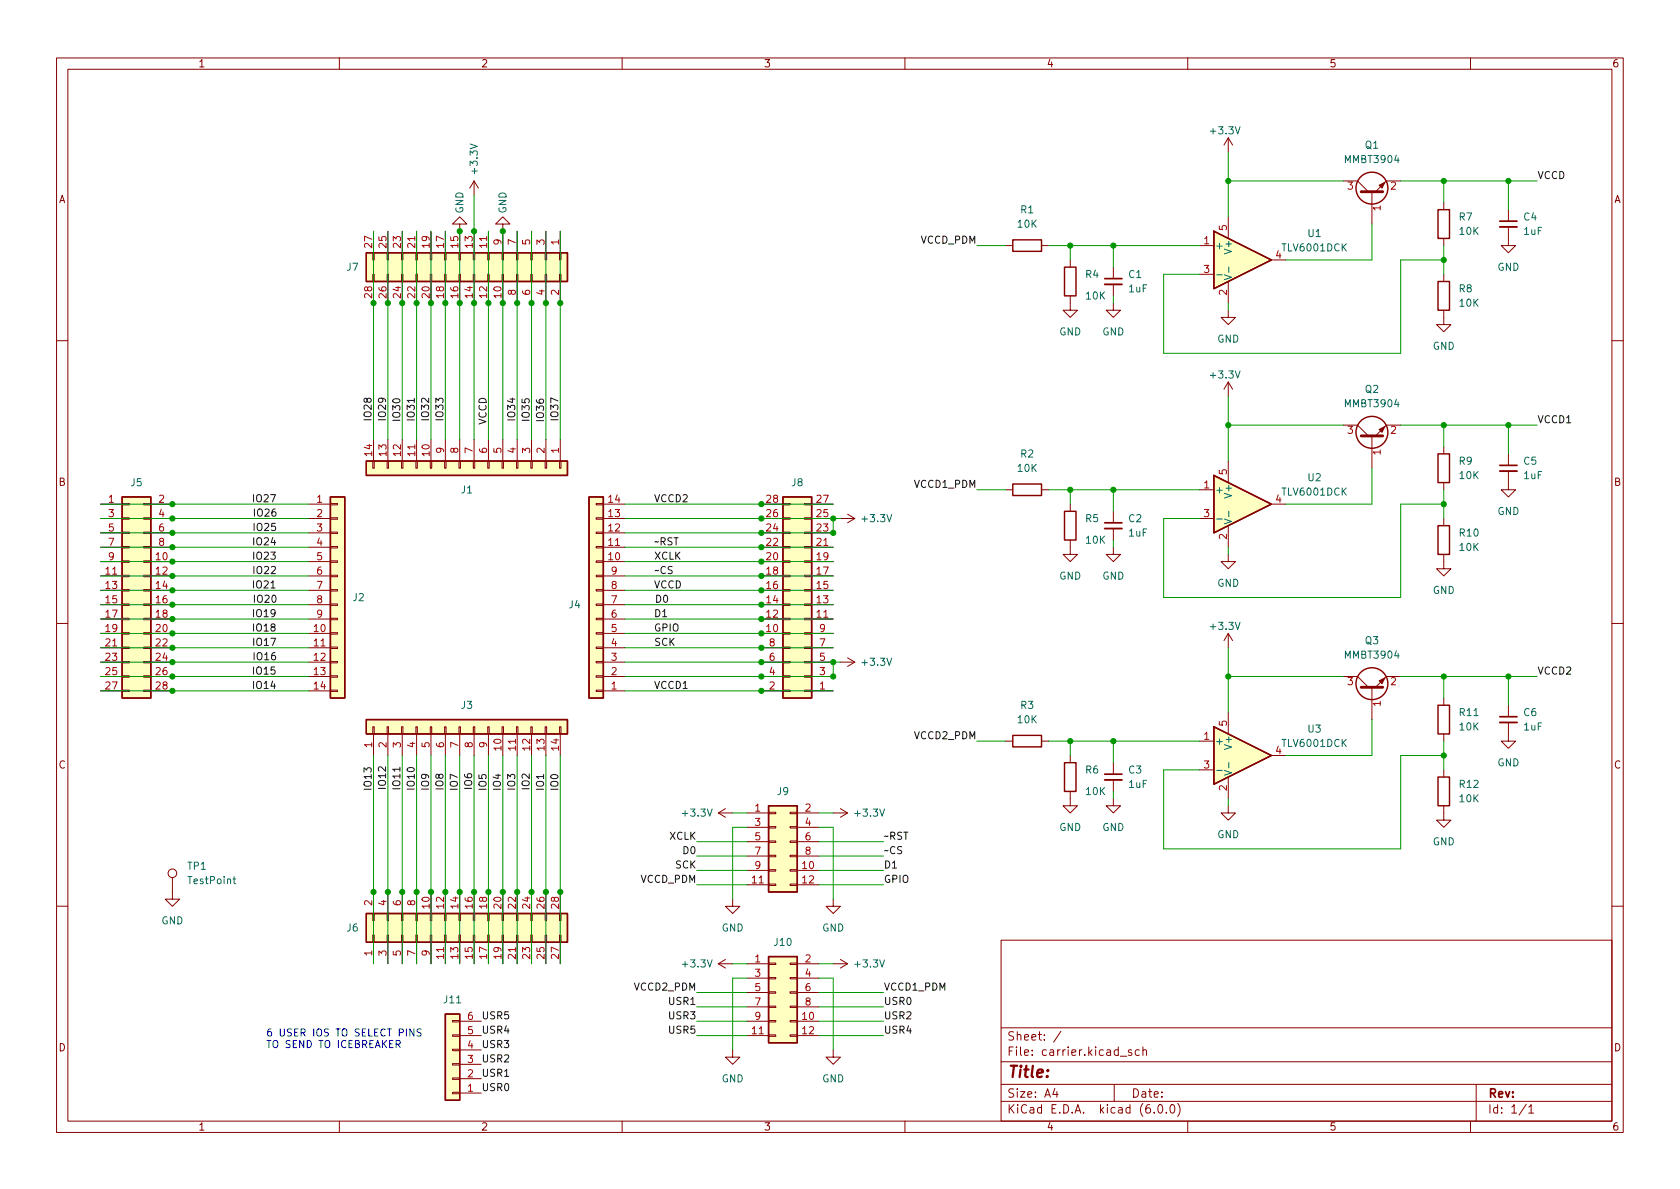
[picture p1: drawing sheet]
<svg xmlns="http://www.w3.org/2000/svg" width="297mm" height="210mm" viewBox="0 0 297 210" stroke-linecap="round" stroke-linejoin="round" font-family="sans-serif">
<g fill="none" stroke="#840000" stroke-width=".18">
<path d="M10 10.2h277v190.1h-277zM12 12.2h273v186.1h-273zM60 10.2v2M110 10.2v2M160 10.2v2M210 10.2v2M260 10.2v2M81.3 39.6h1.2l-1.2-1.3-1.3 1.3h1.3v5.1M83.8 32v2.5M83.8 32l-.7 1.3M83.8 32l.8 1.3M88.9 39.6h1.3l-1.3-1.3-1.3 1.3h1.3v5.1"/>
<path d="M217.2 24.4v2.5M217.2 38.3v3.9M217.2 24.4l-.8 1.2M217.2 24.4l.7 1.2M237.5 32h2.5l1.9 1.9M242.6 33.9v5.7M247.6 32h-2.5l-1.9 1.9M255.3 35.8v1.3M266.7 37.1v2M65.9 44.7h.3v1.3h-.3zM65.9 48.5h.3v1.3h-.3zM66 40.9v3.8"/>
<path d="M66 49.8v3.8M68.5 44.7h.2v1.3h-.2zM68.5 48.5h.2v1.3h-.2zM68.6 40.9v3.8M68.6 49.8v3.8M71 44.7h.2v1.3h-.2zM71 48.5h.2v1.3h-.2zM71.1 40.9v3.8M71.1 49.8v3.8M73.5 44.7h.3v1.3h-.3zM73.5 48.5h.3v1.3h-.3zM73.7 40.9v3.8"/>
<path d="M73.7 49.8v3.8M76.1 44.7h.2v1.3h-.2zM76.1 48.5h.2v1.3h-.2zM76.2 40.9v3.8M76.2 49.8v3.8M78.6 44.7h.3v1.3h-.3zM78.6 48.5h.3v1.3h-.3zM78.7 40.9v3.8M78.7 49.8v3.8M81.2 44.7h.2v1.3h-.2zM81.2 48.5h.2v1.3h-.2zM81.3 49.8v3.8"/>
<path d="M83.7 44.7h.2v1.3h-.2zM83.7 48.5h.2v1.3h-.2zM83.8 40.9v3.8M83.8 49.8v3.8M86.2 44.7h.3v1.3h-.3zM86.2 48.5h.3v1.3h-.3zM86.4 40.9v3.8M86.4 49.8v3.8M88.8 44.7h.2v1.3h-.2zM88.8 48.5h.2v1.3h-.2zM88.9 49.8v3.8M91.3 44.7h.3v1.3h-.3z"/>
<path d="M91.3 48.5h.3v1.3h-.3zM91.4 40.9v3.8M91.4 49.8v3.8M93.9 44.7h.2v1.3h-.2zM93.9 48.5h.2v1.3h-.2zM94 40.9v3.8M94 49.8v3.8M96.4 44.7h.2v1.3h-.2zM96.4 48.5h.2v1.3h-.2zM96.5 40.9v3.8M96.5 49.8v3.8M98.9 44.7h.3v1.3h-.3z"/>
<path d="M98.9 48.5h.3v1.3h-.3zM99.1 40.9v3.8M99.1 49.8v3.8M177.8 43.4h1.3M184.1 43.4h1.3M189.2 52.3v2.6h1.3l-1.3 1.2-1.2-1.2h1.2M189.2 46v1.2M196.8 53.6v1.3h1.3l-1.3 1.2-1.2-1.2h1.2M196.8 47.2v2.1M196.8 50.3v2M212.1 43.4h2.5M212.1 48.5h2.5"/>
<path d="M217.2 54.9v1.2h1.2l-1.2 1.3-1.3-1.3h1.3M217.2 49.8v3.8M224.8 46h2.5M255.3 54.9v2.5h1.2l-1.2 1.3-1.3-1.3h1.3M255.3 42.2v1.2M255.3 48.5v1.3M266.7 40.1v3.3h1.3l-1.3 1.3-1.3-1.3h1.3M10 60.2h2M66 77.7v3.8M68.6 77.7v3.8M71.1 77.7v3.8M73.7 77.7v3.8"/>
<path d="M76.2 77.7v3.8M78.7 77.7v3.8M81.3 77.7v3.8M83.8 77.7v3.8M86.4 77.7v3.8M88.9 77.7v3.8M91.4 77.7v3.8M94 77.7v3.8M96.5 77.7v3.8M99.1 77.7v3.8M217.2 67.6l-.8 1.2M217.2 67.6v2.5"/>
<path d="M217.2 67.6l.7 1.2M237.5 75.2h2.5l1.9 1.9M242.6 77.1v5.7M247.6 75.2h-2.5l-1.9 1.9M255.3 79v1.3M285 60.2h2M17.8 89.1h3.8M17.8 99.3h3.8M17.8 91.7h3.8M17.8 94.2h3.8M17.8 96.8h3.8M21.6 99.2h1.3v.2h-1.3z"/>
<path d="M21.6 96.6h1.3v.3h-1.3zM21.6 94.1h1.3v.3h-1.3zM21.6 91.6h1.3v.2h-1.3zM21.6 89h1.3v.3h-1.3zM25.4 99.2h1.3v.2h-1.3zM25.4 96.6h1.3v.3h-1.3zM25.4 94.1h1.3v.3h-1.3zM25.4 91.6h1.3v.2h-1.3zM25.4 89h1.3v.3h-1.3zM26.7 89.1h3.8M26.7 99.3h3.8M26.7 91.7h3.8"/>
<path d="M26.7 94.2h3.8M26.7 96.8h3.8M54.6 89.1h3.8M54.6 99.3h3.8M54.6 91.7h3.8M54.6 94.2h3.8M54.6 96.8h3.8M58.4 99.2h1.3v.2h-1.3zM58.4 96.6h1.3v.3h-1.3zM58.4 94.1h1.3v.3h-1.3zM58.4 91.6h1.3v.2h-1.3zM58.4 89h1.3v.3h-1.3z"/>
<path d="M65.9 81.5h.3v1.3h-.3zM68.5 81.5h.2v1.3h-.2zM71 81.5h.2v1.3h-.2zM73.5 81.5h.3v1.3h-.3zM76.1 81.5h.2v1.3h-.2zM78.6 81.5h.3v1.3h-.3zM81.2 81.5h.2v1.3h-.2zM83.7 81.5h.2v1.3h-.2zM86.2 81.5h.3v1.3h-.3zM88.8 81.5h.2v1.3h-.2zM91.3 81.5h.3v1.3h-.3zM93.9 81.5h.2v1.3h-.2z"/>
<path d="M96.4 81.5h.2v1.3h-.2zM98.9 81.5h.3v1.3h-.3zM105.4 89h1.3v.3h-1.3zM105.4 91.6h1.3v.2h-1.3zM105.4 94.1h1.3v.3h-1.3zM105.4 96.6h1.3v.3h-1.3zM105.4 99.2h1.3v.2h-1.3zM106.7 89.1h3.8M106.7 99.3h3.8M106.7 91.7h3.8M106.7 94.2h3.8M106.7 96.8h3.8"/>
<path d="M134.6 89.1h3.8M134.6 99.3h3.8M134.6 91.7h3.8M134.6 94.2h3.8M134.6 96.8h3.8M138.4 89h1.3v.3h-1.3zM138.4 91.6h1.3v.2h-1.3zM138.4 94.1h1.3v.3h-1.3zM138.4 96.6h1.3v.3h-1.3zM138.4 99.2h1.3v.2h-1.3zM142.2 89h1.3v.3h-1.3zM142.2 91.6h1.3v.2h-1.3z"/>
<path d="M142.2 94.1h1.3v.3h-1.3zM142.2 96.6h1.3v.3h-1.3zM142.2 99.2h1.3v.2h-1.3zM143.5 89.1h3.8M143.5 99.3h3.8M143.5 91.7h3.8M143.5 94.2h3.8M143.5 96.8h3.8M148.6 91.7h2.5M149.9 90.9l1.2 .8M151.1 91.7l-1.2 .8M177.8 86.6h1.3"/>
<path d="M184.1 86.6h1.3M189.2 95.5v2.5h1.3l-1.3 1.3-1.2-1.3h1.2M189.2 89.1v1.3M196.8 96.8v1.2h1.3l-1.3 1.3-1.2-1.3h1.2M196.8 90.4v2.1M196.8 93.5v2M212.1 91.7h2.5M212.1 86.6h2.5M217.2 98v1.3h1.2l-1.2 1.3-1.3-1.3h1.3M217.2 81.5v3.8M217.2 93v3.8M224.8 89.1h2.5"/>
<path d="M255.3 98v2.6h1.2l-1.2 1.2-1.3-1.2h1.3M255.3 85.3v1.3M255.3 91.7v1.3M266.7 83.3v3.3h1.3l-1.3 1.3-1.3-1.3h1.3M266.7 80.3v2M10 110.2h2M17.8 101.8h3.8M17.8 104.4h3.8M17.8 106.9h3.8M17.8 109.5h3.8M17.8 112h3.8M17.8 114.5h3.8"/>
<path d="M17.8 117.1h3.8M17.8 119.6h3.8M21.6 119.5h1.3v.3h-1.3zM21.6 117h1.3v.2h-1.3zM21.6 114.4h1.3v.3h-1.3zM21.6 111.9h1.3v.2h-1.3zM21.6 109.3h1.3v.3h-1.3zM21.6 106.8h1.3v.3h-1.3zM21.6 104.3h1.3v.2h-1.3zM21.6 101.7h1.3v.3h-1.3zM25.4 119.5h1.3v.3h-1.3zM25.4 117h1.3v.2h-1.3z"/>
<path d="M25.4 114.4h1.3v.3h-1.3zM25.4 111.9h1.3v.2h-1.3zM25.4 109.3h1.3v.3h-1.3zM25.4 106.8h1.3v.3h-1.3zM25.4 104.3h1.3v.2h-1.3zM25.4 101.7h1.3v.3h-1.3zM26.7 101.8h3.8M26.7 104.4h3.8M26.7 106.9h3.8M26.7 109.5h3.8M26.7 112h3.8M26.7 114.5h3.8"/>
<path d="M26.7 117.1h3.8M26.7 119.6h3.8M54.6 101.8h3.8M54.6 104.4h3.8M54.6 106.9h3.8M54.6 109.5h3.8M54.6 112h3.8M54.6 114.5h3.8M54.6 117.1h3.8M54.6 119.6h3.8M58.4 119.5h1.3v.3h-1.3zM58.4 117h1.3v.2h-1.3z"/>
<path d="M58.4 114.4h1.3v.3h-1.3zM58.4 111.9h1.3v.2h-1.3zM58.4 109.3h1.3v.3h-1.3zM58.4 106.8h1.3v.3h-1.3zM58.4 104.3h1.3v.2h-1.3zM58.4 101.7h1.3v.3h-1.3zM105.4 101.7h1.3v.3h-1.3zM105.4 104.3h1.3v.2h-1.3zM105.4 106.8h1.3v.3h-1.3zM105.4 109.3h1.3v.3h-1.3zM105.4 111.9h1.3v.2h-1.3zM105.4 114.4h1.3v.3h-1.3z"/>
<path d="M105.4 117h1.3v.2h-1.3zM105.4 119.5h1.3v.3h-1.3zM106.7 101.8h3.8M106.7 104.4h3.8M106.7 106.9h3.8M106.7 109.5h3.8M106.7 112h3.8M106.7 114.5h3.8M106.7 117.1h3.8M106.7 119.6h3.8M134.6 101.8h3.8M134.6 104.4h3.8"/>
<path d="M134.6 106.9h3.8M134.6 109.5h3.8M134.6 112h3.8M134.6 114.5h3.8M134.6 117.1h3.8M134.6 119.6h3.8M138.4 101.7h1.3v.3h-1.3zM138.4 104.3h1.3v.2h-1.3zM138.4 106.8h1.3v.3h-1.3zM138.4 109.3h1.3v.3h-1.3zM138.4 111.9h1.3v.2h-1.3zM138.4 114.4h1.3v.3h-1.3z"/>
<path d="M138.4 117h1.3v.2h-1.3zM138.4 119.5h1.3v.3h-1.3zM142.2 101.7h1.3v.3h-1.3zM142.2 104.3h1.3v.2h-1.3zM142.2 106.8h1.3v.3h-1.3zM142.2 109.3h1.3v.3h-1.3zM142.2 111.9h1.3v.2h-1.3zM142.2 114.4h1.3v.3h-1.3zM142.2 117h1.3v.2h-1.3zM142.2 119.5h1.3v.3h-1.3zM143.5 101.8h3.8M143.5 104.4h3.8"/>
<path d="M143.5 106.9h3.8M143.5 109.5h3.8M143.5 112h3.8M143.5 114.5h3.8M143.5 117.1h3.8M143.5 119.6h3.8M148.6 117.1h2.5M149.9 116.3l1.2 .8M151.1 117.1l-1.2 .8M217.2 112v2.5M217.2 112l-.8 1.3M217.2 112l.7 1.3"/>
<path d="M237.5 119.6h2.5l1.9 1.9M247.6 119.6h-2.5l-1.9 1.9M285 110.2h2M17.8 122.2h3.8M21.6 122h1.3v.3h-1.3zM25.4 122h1.3v.3h-1.3zM26.7 122.2h3.8M54.6 122.2h3.8M58.4 122h1.3v.3h-1.3zM65.9 128.5h.3v1.3h-.3zM66 129.8v3.8M68.5 128.5h.2v1.3h-.2z"/>
<path d="M68.6 129.8v3.8M71 128.5h.2v1.3h-.2zM71.1 129.8v3.8M73.5 128.5h.3v1.3h-.3zM73.7 129.8v3.8M76.1 128.5h.2v1.3h-.2zM76.2 129.8v3.8M78.6 128.5h.3v1.3h-.3zM78.7 129.8v3.8M81.2 128.5h.2v1.3h-.2zM81.3 129.8v3.8M83.7 128.5h.2v1.3h-.2z"/>
<path d="M83.8 129.8v3.8M86.2 128.5h.3v1.3h-.3zM86.4 129.8v3.8M88.8 128.5h.2v1.3h-.2zM88.9 129.8v3.8M91.3 128.5h.3v1.3h-.3zM91.4 129.8v3.8M93.9 128.5h.2v1.3h-.2zM94 129.8v3.8M96.4 128.5h.2v1.3h-.2zM96.5 129.8v3.8M98.9 128.5h.3v1.3h-.3z"/>
<path d="M99.1 129.8v3.8M105.4 122h1.3v.3h-1.3zM106.7 122.2h3.8M134.6 122.2h3.8M138.4 122h1.3v.3h-1.3zM142.2 122h1.3v.3h-1.3zM143.5 122.2h3.8M177.8 131.1h1.3M184.1 131.1h1.3M189.2 139.9v2.6h1.3l-1.3 1.3-1.2-1.3h1.2M189.2 133.6v1.3M196.8 134.9v2"/>
<path d="M196.8 137.9v2M212.1 131.1h2.5M212.1 136.1h2.5M217.2 126v3.8M217.2 137.4v3.8M224.8 133.6h2.5M242.6 121.5v5.7M255.3 123.4v1.3M255.3 129.8v1.3M255.3 136.1v1.3M266.7 127.8v3.3h1.3l-1.3 1.2-1.3-1.2h1.3M266.7 124.7v2"/>
<path d="M30.5 155.2v3.8h1.2l-1.2 1.3-1.3-1.3h1.3M66 157.7v3.8M68.6 157.7v3.8M71.1 157.7v3.8M73.7 157.7v3.8M76.2 157.7v3.8M78.7 157.7v3.8M81.3 157.7v3.8M83.8 157.7v3.8M86.4 157.7v3.8M88.9 157.7v3.8M91.4 157.7v3.8"/>
<path d="M94 157.7v3.8M96.5 157.7v3.8M99.1 157.7v3.8M127 143.8l1.3 .7M127 143.8h2.5M128.3 143l-1.3 .8M129.5 159v1.3h1.3l-1.3 1.2-1.2-1.2h1.2M132.1 143.8h3.8M132.1 153.9h3.8M132.1 156.5h3.8M132.1 146.3h3.8M132.1 148.8h3.8"/>
<path d="M132.1 151.4h3.8M135.9 156.3h1.3v.3h-1.3zM135.9 153.8h1.3v.2h-1.3zM135.9 151.3h1.3v.2h-1.3zM135.9 148.7h1.3v.3h-1.3zM135.9 146.2h1.3v.2h-1.3zM135.9 143.6h1.3v.3h-1.3zM139.7 156.3h1.3v.3h-1.3zM139.7 153.8h1.3v.2h-1.3zM139.7 151.3h1.3v.2h-1.3zM139.7 148.7h1.3v.3h-1.3zM139.7 146.2h1.3v.2h-1.3z"/>
<path d="M139.7 143.6h1.3v.3h-1.3zM141 143.8h3.8M141 153.9h3.8M141 156.5h3.8M141 146.3h3.8M141 148.8h3.8M141 151.4h3.8M147.3 159v1.3h1.3l-1.3 1.2-1.3-1.2h1.3M147.3 143.8h2.6M148.6 143l1.3 .8M149.9 143.8l-1.3 .7M196.8 141.2v1.3h1.3l-1.3 1.3-1.2-1.3h1.2"/>
<path d="M217.2 142.5v1.3h1.2l-1.2 1.2-1.3-1.2h1.3M255.3 142.5v2.5h1.2l-1.2 1.3-1.3-1.3h1.3M10 160.2h2M65.9 165.3h.3v1.3h-.3zM65.9 161.5h.3v1.3h-.3zM66 166.6v3.8M68.5 165.3h.2v1.3h-.2zM68.5 161.5h.2v1.3h-.2zM68.6 166.6v3.8M71 165.3h.2v1.3h-.2zM71 161.5h.2v1.3h-.2zM71.1 166.6v3.8"/>
<path d="M73.5 165.3h.3v1.3h-.3zM73.5 161.5h.3v1.3h-.3zM73.7 166.6v3.8M76.1 165.3h.2v1.3h-.2zM76.1 161.5h.2v1.3h-.2zM76.2 166.6v3.8M78.6 165.3h.3v1.3h-.3zM78.6 161.5h.3v1.3h-.3zM78.7 166.6v3.8M81.2 165.3h.2v1.3h-.2zM81.2 161.5h.2v1.3h-.2zM81.3 166.6v3.8"/>
<path d="M83.7 165.3h.2v1.3h-.2zM83.7 161.5h.2v1.3h-.2zM83.8 166.6v3.8M86.2 165.3h.3v1.3h-.3zM86.2 161.5h.3v1.3h-.3zM86.4 166.6v3.8M88.8 165.3h.2v1.3h-.2zM88.8 161.5h.2v1.3h-.2zM88.9 166.6v3.8M91.3 165.3h.3v1.3h-.3zM91.3 161.5h.3v1.3h-.3zM91.4 166.6v3.8"/>
<path d="M93.9 165.3h.2v1.3h-.2zM93.9 161.5h.2v1.3h-.2zM94 166.6v3.8M96.4 165.3h.2v1.3h-.2zM96.4 161.5h.2v1.3h-.2zM96.5 166.6v3.8M98.9 165.3h.3v1.3h-.3zM98.9 161.5h.3v1.3h-.3zM99.1 166.6v3.8M127 170.4l1.3 .8M127 170.4h2.5M128.3 169.7l-1.3 .7"/>
<path d="M132.1 170.4h3.8M132.1 173h3.8M132.1 175.5h3.8M132.1 178h3.8M135.9 177.9h1.3v.3h-1.3zM135.9 175.4h1.3v.2h-1.3zM135.9 172.8h1.3v.3h-1.3zM135.9 170.3h1.3v.3h-1.3zM139.7 177.9h1.3v.3h-1.3zM139.7 175.4h1.3v.2h-1.3zM139.7 172.8h1.3v.3h-1.3zM139.7 170.3h1.3v.3h-1.3z"/>
<path d="M141 170.4h3.8M141 173h3.8M141 175.5h3.8M141 178h3.8M147.3 170.4h2.6M148.6 169.7l1.3 .7M149.9 170.4l-1.3 .8M177 166.3h108v32h-108zM285 160.2h2M60 198.3v2M80 180.5h1.3v.2h-1.3zM80 183h1.3v.3h-1.3z"/>
<path d="M80 185.5h1.3v.3h-1.3zM80 188.1h1.3v.2h-1.3zM80 190.6h1.3v.3h-1.3zM80 193.2h1.3v.2h-1.3zM81.3 180.6h3.8M81.3 183.1h3.8M81.3 193.3h3.8M81.3 190.7h3.8M81.3 188.2h3.8M81.3 185.7h3.8M110 198.3v2M129.5 185.7v1.2h1.3l-1.3 1.3-1.2-1.3h1.2"/>
<path d="M132.1 180.6h3.8M132.1 183.1h3.8M135.9 183h1.3v.3h-1.3zM135.9 180.5h1.3v.2h-1.3zM139.7 183h1.3v.3h-1.3zM139.7 180.5h1.3v.2h-1.3zM141 180.6h3.8M141 183.1h3.8M147.3 185.7v1.2h1.3l-1.3 1.3-1.3-1.3h1.3M160 198.3v2M177 194.8h108M177 191.8h108"/>
<path d="M177 187.8h108M177 181.8h108M186.5 192.5l-.4 1h1M186.9 193v1M187.6 182.4l-1.3 1.9M197 191.8v3M198.1 186.8h1.1M200.1 185.7l-.4-.1-.2 .2 .1 .3 .5 .1v.4h-.6M201.4 185.7l-.4-.1-.3 .3v.4l.2 .3h.5M202.1 185.8l.2-.2 .3 .1 .1 .9M202.1 185.1v1.5M204.1 196.7v.1"/>
<path d="M204.9 195.4l.2-.1a.81 .81 0 0 1 .6 .7 .81 .81 0 0 1-.3 .8h-.2a.81 .81 0 0 1-.6-.6 .81 .81 0 0 1 .3-.8zM206.2 196.7v.1M207.1 195.4l.1-.1a.81 .81 0 0 1 .6 .7 .81 .81 0 0 1-.3 .8h-.1a.81 .81 0 0 1-.6-.6 .81 .81 0 0 1 .3-.8zM208.2 195.1a1.72 1.72 0 0 1 0 2.3M210 198.3v2M260 198.3v2M261 191.8v6.5M269.9 195.3l-1.3 1.9M270.3 195.8l.4-.5v1.5M270.3 196.8h.9"/>
<circle cx="30.5" cy="154.4" r=".76"/>
</g>
<g fill="none" stroke="#840000" stroke-width=".25">
<path d="M254.3 37.1h2v5.1h-2zM64.8 44.7h35.5v5.1h-35.5zM179.1 42.4h5v2h-5zM188.2 47.2h2v5.1h-2zM214.6 40.9l10.2 5.1-10.2 5zM254.3 49.8h2v5.1h-2zM21.6 87.9h5.1v35.5h-5.1zM58.4 87.9h2.6v35.5h-2.6zM64.8 81.5h35.5v2.6h-35.5zM104.1 87.9h2.6v35.5h-2.6zM138.4 87.9h5.1v35.5h-5.1zM179.1 85.6h5v2h-5z"/>
<path d="M188.2 90.4h2v5.1h-2zM214.6 84.1l10.2 5-10.2 5.1zM254.3 80.3h2v5h-2zM254.3 93h2v5h-2zM64.8 127.2h35.5v2.6h-35.5zM179.1 130h5v2.1h-5zM188.2 134.9h2v5h-2zM214.6 128.5l10.2 5.1-10.2 5.1zM254.3 124.7h2v5.1h-2zM254.3 137.4h2v5.1h-2zM135.9 142.5h5.1v15.2h-5.1zM64.8 161.5h35.5v5.1h-35.5z"/>
<path d="M78.7 179.3h2.6v15.3h-2.6zM135.9 169.2h5.1v15.2h-5.1z"/>
<circle cx="242.6" cy="33.3" r="2.82"/>
<circle cx="242.6" cy="76.4" r="2.82"/>
<circle cx="242.6" cy="120.9" r="2.82"/>
</g>
<g fill="#ffffc2" stroke="#ffffc2" stroke-width=".18">
<path d="M135.9 169.2h5.1v15.2h-5.1z"/>
<path d="M214.6 128.5l10.2 5.1-10.2 5.1z"/>
<path d="M21.6 87.9h5.1v35.5h-5.1z"/>
<path d="M64.8 127.2h35.5v2.6h-35.5z"/>
<path d="M64.8 44.7h35.5v5.1h-35.5z"/>
<path d="M64.8 81.5h35.5v2.6h-35.5z"/>
<path d="M135.9 142.5h5.1v15.2h-5.1z"/>
<path d="M138.4 87.9h5.1v35.5h-5.1z"/>
<path d="M214.6 40.9l10.2 5.1-10.2 5z"/>
<path d="M58.4 87.9h2.6v35.5h-2.6z"/>
<path d="M78.7 179.3h2.6v15.3h-2.6z"/>
<path d="M214.6 84.1l10.2 5-10.2 5.1z"/>
<path d="M64.8 161.5h35.5v5.1h-35.5z"/>
<path d="M104.1 87.9h2.6v35.5h-2.6z"/>
</g>
<path d="M195.3 50.3h3.1M265.2 40.1h3M195.3 93.5h3.1M265.2 83.3h3M195.3 137.9h3.1M265.2 127.8h3" fill="none" stroke="#840000" stroke-width=".33"/>
<path d="M265.2 39.1h3M195.3 49.3h3.1M195.3 92.5h3.1M265.2 82.3h3M195.3 136.9h3.1M265.2 126.7h3" fill="none" stroke="#840000" stroke-width=".3"/>
<path d="M215.1 48.6h1M216.5 48.6l1.2 .4-1.2 .5M217.3 47.2v1M215.1 91.8h1M216.5 91.8l1.2 .4-1.2 .4M217.3 90.4v1M215.1 136.2h1M216.5 136.2l1.2 .5-1.2 .4M217.3 134.8v1M41.2 155.4h.5M41.4 155v1.1l.3 .2" fill="none" stroke="#006464" stroke-width=".18"/>
<path d="M240.7 33.9h3.8M240.7 77.1h3.8M240.7 121.5h3.8" fill="none" stroke="#840000" stroke-width=".51"/>
<g fill="#840000" stroke="#840000" stroke-width=".18">
<path d="M243.8 120.4l1.1-.5-.6 1z"/>
<path d="M243.8 75.9l1.1-.5-.6 1z"/>
<path d="M243.8 32.8l1.1-.5-.6 1z"/>
</g>
<path d="M47.9 104h.7M70.7 135.7v.7" fill="none" stroke="#0f0f0f" stroke-width=".18"/>
<path d="M70 184.7l.7-.1 .1-.2-.1-.3-.7-.1v1.3M70.3 184.7l.5 .6M73.2 181.9v1.3l-.7-1.3v1.3M74.5 182l-.5-.1-.3 .3 .2 .3 .5 .2v.4l-.2 .1h-.5" fill="none" stroke="#0000c2" stroke-width=".18"/>
<g fill="none" stroke="#009600" stroke-width=".18">
<path d="M83.8 34.5v43.2M217.2 26.9v11.4M217.2 32h20.3M242.6 39.6v6.4h-15.3M247.6 32h24.2M255.3 32v3.8M266.7 32v5.1M66 40.9v36.8M68.6 40.9v36.8M71.1 40.9v36.8M73.7 40.9v36.8M76.2 40.9v36.8"/>
<path d="M78.7 40.9v36.8M81.3 40.9v36.8M86.4 40.9v36.8M88.9 40.9v36.8M91.4 40.9v36.8M94 40.9v36.8M96.5 40.9v36.8M99.1 40.9v36.8M172.7 43.4h5.1M185.4 43.4h26.7M189.2 43.4v2.6M196.8 43.4v3.8"/>
<path d="M196.8 52.3v1.3M217.2 53.6v1.3M255.3 43.4v5.1M255.3 46h-7.7v16.5h-41.9v-14h6.4M217.2 70.1v11.4M217.2 75.2h20.3M247.6 75.2h24.2M255.3 75.2v3.8M266.7 75.2v5.1M17.8 96.8h36.8M17.8 91.7h36.8M17.8 94.2h36.8"/>
<path d="M17.8 89.1h36.8M17.8 99.3h36.8M110.5 96.8h36.8M110.5 91.7h38.1M110.5 89.1h36.8M110.5 99.3h36.8M147.3 91.7v2.5h-36.8M172.7 86.6h5.1M185.4 86.6h26.7M189.2 86.6v2.5M196.8 86.6v3.8M196.8 95.5v1.3"/>
<path d="M217.2 96.8v1.2M242.6 82.8v6.3h-15.3M255.3 86.6v5.1M255.3 89.1h-7.7v16.6h-41.9v-14h6.4M17.8 119.6h36.8M17.8 109.5h36.8M17.8 114.5h36.8M17.8 112h36.8M17.8 117.1h36.8M17.8 104.4h36.8M17.8 101.8h36.8M17.8 106.9h36.8"/>
<path d="M110.5 109.5h36.8M110.5 114.5h36.8M110.5 112h36.8M110.5 117.1h38.1M110.5 104.4h36.8M110.5 101.8h36.8M110.5 106.9h36.8M147.3 117.1v2.5h-36.8M217.2 119.6h20.3M217.2 114.5v11.5M247.6 119.6h24.2M255.3 119.6v3.8"/>
<path d="M266.7 119.6v5.1M17.8 122.2h36.8M66 133.6v36.8M68.6 133.6v36.8M71.1 133.6v36.8M73.7 133.6v36.8M76.2 133.6v36.8M78.7 133.6v36.8M81.3 133.6v36.8M83.8 133.6v36.8M86.4 133.6v36.8M88.9 133.6v36.8"/>
<path d="M91.4 133.6v36.8M94 133.6v36.8M96.5 133.6v36.8M99.1 133.6v36.8M110.5 122.2h36.8M172.7 131.1h5.1M185.4 131.1h26.7M189.2 131.1v2.5M196.8 131.1v3.8M196.8 139.9v1.3M242.6 127.2v6.4h-15.3M255.3 133.6h-7.7v16.5h-41.9v-14h6.4"/>
<path d="M255.3 131.1v5M123.2 153.9h8.9M123.2 151.4h8.9M123.2 156.5h8.9M123.2 148.8h8.9M129.5 143.8h2.6M132.1 146.3h-2.6v12.7M144.8 143.8h2.5M144.8 146.3h2.5v12.7M144.8 153.9h11.4M144.8 151.4h11.4M144.8 156.5h11.4"/>
<path d="M144.8 148.8h11.4M217.2 141.2v1.3M123.2 178h8.9M123.2 175.5h8.9M129.5 170.4h2.6M132.1 173h-2.6v12.7M144.8 173h2.5v12.7M144.8 178h11.4M144.8 175.5h11.4M144.8 170.4h2.5M123.2 183.1h8.9M123.2 180.6h8.9"/>
<path d="M144.8 183.1h11.4M144.8 180.6h11.4"/>
</g>
<g fill="#009600" stroke="#009600" stroke-width=".18">
<circle cx="255.3" cy="119.6" r=".46"/>
<circle cx="266.7" cy="119.6" r=".46"/>
<circle cx="255.3" cy="133.6" r=".46"/>
<circle cx="134.6" cy="112" r=".46"/>
<circle cx="134.6" cy="114.5" r=".46"/>
<circle cx="134.6" cy="117.1" r=".46"/>
<circle cx="134.6" cy="109.5" r=".46"/>
<circle cx="147.3" cy="119.6" r=".46"/>
<circle cx="147.3" cy="117.1" r=".46"/>
<circle cx="196.8" cy="86.6" r=".46"/>
<circle cx="189.2" cy="86.6" r=".46"/>
<circle cx="189.2" cy="43.4" r=".46"/>
<circle cx="217.2" cy="75.2" r=".46"/>
<circle cx="196.8" cy="43.4" r=".46"/>
<circle cx="147.3" cy="94.2" r=".46"/>
<circle cx="217.2" cy="119.6" r=".46"/>
<circle cx="134.6" cy="96.8" r=".46"/>
<circle cx="134.6" cy="99.3" r=".46"/>
<circle cx="134.6" cy="104.4" r=".46"/>
<circle cx="196.8" cy="131.1" r=".46"/>
<circle cx="147.3" cy="91.7" r=".46"/>
<circle cx="189.2" cy="131.1" r=".46"/>
<circle cx="217.2" cy="32" r=".46"/>
<circle cx="266.7" cy="32" r=".46"/>
<circle cx="255.3" cy="46" r=".46"/>
<circle cx="255.3" cy="32" r=".46"/>
<circle cx="255.3" cy="75.2" r=".46"/>
<circle cx="255.3" cy="89.1" r=".46"/>
<circle cx="266.7" cy="75.2" r=".46"/>
<circle cx="96.5" cy="53.6" r=".46"/>
<circle cx="99.1" cy="53.6" r=".46"/>
<circle cx="91.4" cy="53.6" r=".46"/>
<circle cx="94" cy="53.6" r=".46"/>
<circle cx="134.6" cy="122.2" r=".46"/>
<circle cx="134.6" cy="119.6" r=".46"/>
<circle cx="134.6" cy="106.9" r=".46"/>
<circle cx="134.6" cy="89.1" r=".46"/>
<circle cx="134.6" cy="94.2" r=".46"/>
<circle cx="134.6" cy="91.7" r=".46"/>
<circle cx="134.6" cy="101.8" r=".46"/>
<circle cx="86.4" cy="157.7" r=".46"/>
<circle cx="81.3" cy="157.7" r=".46"/>
<circle cx="83.8" cy="157.7" r=".46"/>
<circle cx="76.2" cy="157.7" r=".46"/>
<circle cx="78.7" cy="157.7" r=".46"/>
<circle cx="88.9" cy="157.7" r=".46"/>
<circle cx="30.5" cy="109.5" r=".46"/>
<circle cx="30.5" cy="112" r=".46"/>
<circle cx="78.7" cy="53.6" r=".46"/>
<circle cx="76.2" cy="53.6" r=".46"/>
<circle cx="73.7" cy="53.6" r=".46"/>
<circle cx="71.1" cy="53.6" r=".46"/>
<circle cx="30.5" cy="89.1" r=".46"/>
<circle cx="30.5" cy="91.7" r=".46"/>
<circle cx="66" cy="53.6" r=".46"/>
<circle cx="68.6" cy="53.6" r=".46"/>
<circle cx="88.9" cy="53.6" r=".46"/>
<circle cx="86.4" cy="53.6" r=".46"/>
<circle cx="83.8" cy="40.9" r=".46"/>
<circle cx="83.8" cy="53.6" r=".46"/>
<circle cx="81.3" cy="40.9" r=".46"/>
<circle cx="81.3" cy="53.6" r=".46"/>
<circle cx="88.9" cy="40.9" r=".46"/>
<circle cx="66" cy="157.7" r=".46"/>
<circle cx="68.6" cy="157.7" r=".46"/>
<circle cx="71.1" cy="157.7" r=".46"/>
<circle cx="73.7" cy="157.7" r=".46"/>
<circle cx="30.5" cy="96.8" r=".46"/>
<circle cx="30.5" cy="99.3" r=".46"/>
<circle cx="30.5" cy="104.4" r=".46"/>
<circle cx="30.5" cy="101.8" r=".46"/>
<circle cx="30.5" cy="114.5" r=".46"/>
<circle cx="30.5" cy="119.6" r=".46"/>
<circle cx="30.5" cy="117.1" r=".46"/>
<circle cx="30.5" cy="122.2" r=".46"/>
<circle cx="30.5" cy="106.9" r=".46"/>
<circle cx="30.5" cy="94.2" r=".46"/>
<circle cx="94" cy="157.7" r=".46"/>
<circle cx="91.4" cy="157.7" r=".46"/>
<circle cx="99.1" cy="157.7" r=".46"/>
<circle cx="96.5" cy="157.7" r=".46"/>
</g>
<text font-size="2.8" fill="#840000" x="178" y="190.6">Title:</text>
<g font-size="2.1" fill="#840000">
<text x="178" y="184">Sheet: /</text>
<text x="178" y="186.7">File: carrier.kicad_sch</text>
<text x="178" y="196.9">KiCad E.D.A. kicad (6.0.0)</text>
<text x="178" y="194.1">Size: A4</text>
<text x="200" y="194.1">Date:</text>
<text x="263" y="194.1">Rev:</text>
<text x="263" y="196.9">Id: 1/1</text>
</g>
<g font-size="1.8" fill="#840000">
<text x="35" y="11.9">1</text>
<text x="85" y="11.9">2</text>
<text x="135" y="11.9">3</text>
<text x="185" y="11.9">4</text>
<text x="235" y="11.9">5</text>
<text x="285" y="11.9">6</text>
<text x="10.3" y="35.9">A</text>
<text x="285.3" y="35.9">A</text>
<text x="10.3" y="85.9">B</text>
<text x="285.3" y="85.9">B</text>
<text x="10.3" y="135.9">C</text>
<text x="285.3" y="135.9">C</text>
<text x="10.3" y="185.9">D</text>
<text x="285.3" y="185.9">D</text>
<text x="35" y="199.9">1</text>
<text x="85" y="199.9">2</text>
<text x="135" y="199.9">3</text>
<text x="185" y="199.9">4</text>
<text x="235" y="199.9">5</text>
<text x="285" y="199.9">6</text>
</g>
<g font-size="1.8" fill="#006464">
<text x="214.2" y="23.7">+3.3V</text>
<text x="238" y="28.8">MMBT3904</text>
<text x="241.4" y="26.3">Q1</text>
<text x="84.5" y="30.5" transform="rotate(-90 84.5 30.5)">+3.3V</text>
<text x="81.9" y="37.8" transform="rotate(-90 81.9 37.8)">GND</text>
<text x="89.5" y="37.8" transform="rotate(-90 89.5 37.8)">GND</text>
<text x="180" y="40.3">10K</text>
<text x="180.5" y="37.7">R1</text>
<text x="231.3" y="41.9">U1</text>
<text x="258" y="39">R7</text>
<text x="258.1" y="41.5">10K</text>
<text x="269.4" y="39">C4</text>
<text x="269.5" y="41.5">1uF</text>
<text x="61.3" y="47.9">J7</text>
<text x="214.8" y="44.1">+</text>
<text x="217.8" y="44.5" transform="rotate(-90 217.8 44.5)">V+</text>
<text x="226.9" y="44.4">TLV6001DCK</text>
<text x="264.7" y="47.9">GND</text>
<text x="192" y="49.1">R4</text>
<text x="192.1" y="53">10K</text>
<text x="199.6" y="49.1">C1</text>
<text x="199.6" y="51.7">1uF</text>
<text x="258" y="51.7">R8</text>
<text x="187.3" y="59.3">GND</text>
<text x="194.9" y="59.3">GND</text>
<text x="258.1" y="54.2">10K</text>
<text x="215.2" y="60.6">GND</text>
<text x="253.3" y="61.8">GND</text>
<text x="214.2" y="66.9">+3.3V</text>
<text x="241.4" y="69.5">Q2</text>
<text x="238" y="72">MMBT3904</text>
<text x="180" y="83.4">10K</text>
<text x="180.5" y="80.9">R2</text>
<text x="258" y="82.2">R9</text>
<text x="269.4" y="82.2">C5</text>
<text x="23.1" y="86">J5</text>
<text x="81.6" y="87.2">J1</text>
<text x="140" y="86">J8</text>
<text x="214.8" y="87.2">+</text>
<text x="217.8" y="87.7" transform="rotate(-90 217.8 87.7)">V+</text>
<text x="226.9" y="87.6">TLV6001DCK</text>
<text x="231.3" y="85.1">U2</text>
<text x="258.1" y="84.7">10K</text>
<text x="269.5" y="84.7">1uF</text>
<text x="152.6" y="92.3">+3.3V</text>
<text x="192" y="92.3">R5</text>
<text x="199.6" y="92.3">C2</text>
<text x="199.6" y="94.9">1uF</text>
<text x="258.1" y="94.9">R10</text>
<text x="264.7" y="91.1">GND</text>
<text x="192.1" y="96.1">10K</text>
<text x="258.1" y="97.4">10K</text>
<text x="62.4" y="106.3">J2</text>
<text x="100.6" y="107.6">J4</text>
<text x="187.3" y="102.5">GND</text>
<text x="194.9" y="102.5">GND</text>
<text x="215.2" y="103.8">GND</text>
<text x="253.3" y="105">GND</text>
<text x="214.2" y="111.4">+3.3V</text>
<text x="241.4" y="113.9">Q3</text>
<text x="152.6" y="117.7">+3.3V</text>
<text x="238" y="116.5">MMBT3904</text>
<text x="81.6" y="125.3">J3</text>
<text x="180.5" y="125.3">R3</text>
<text x="180" y="127.9">10K</text>
<text x="214.8" y="131.7">+</text>
<text x="231.3" y="129.5">U3</text>
<text x="258.1" y="126.6">R11</text>
<text x="258.1" y="129.2">10K</text>
<text x="269.4" y="126.6">C6</text>
<text x="269.5" y="129.2">1uF</text>
<text x="192" y="136.8">R6</text>
<text x="199.6" y="136.8">C3</text>
<text x="217.8" y="132.1" transform="rotate(-90 217.8 132.1)">V+</text>
<text x="226.9" y="132.1">TLV6001DCK</text>
<text x="264.7" y="135.5">GND</text>
<text x="137.4" y="140.6">J9</text>
<text x="192.1" y="140.6">10K</text>
<text x="199.6" y="139.3">1uF</text>
<text x="258.1" y="139.3">R12</text>
<text x="258.1" y="141.9">10K</text>
<text x="120.9" y="144.4">+3.3V</text>
<text x="151.3" y="144.4">+3.3V</text>
<text x="187.3" y="146.9">GND</text>
<text x="194.9" y="146.9">GND</text>
<text x="215.2" y="148.2">GND</text>
<text x="253.3" y="149.5">GND</text>
<text x="33.2" y="153.8">TP1</text>
<text x="33.4" y="156.3">TestPoint</text>
<text x="28.5" y="163.4">GND</text>
<text x="61.3" y="164.7">J6</text>
<text x="127.6" y="164.7">GND</text>
<text x="137" y="167.3">J10</text>
<text x="145.4" y="164.7">GND</text>
<text x="120.9" y="171.1">+3.3V</text>
<text x="151.3" y="171.1">+3.3V</text>
<text x="78.5" y="177.4">J11</text>
<text x="127.6" y="191.4">GND</text>
<text x="145.4" y="191.4">GND</text>
</g>
<g font-size="1.8" fill="#a90000">
<text x="238.3" y="33.5">3</text>
<text x="245.9" y="33.5">2</text>
<text x="216.9" y="40.7" transform="rotate(-90 216.9 40.7)">5</text>
<text x="244.1" y="37.3" transform="rotate(-90 244.1 37.3)">1</text>
<text x="65.8" y="43.8" transform="rotate(-90 65.8 43.8)">27</text>
<text x="68.3" y="43.8" transform="rotate(-90 68.3 43.8)">25</text>
<text x="70.9" y="43.8" transform="rotate(-90 70.9 43.8)">23</text>
<text x="73.4" y="43.8" transform="rotate(-90 73.4 43.8)">21</text>
<text x="75.9" y="43.8" transform="rotate(-90 75.9 43.8)">19</text>
<text x="78.5" y="43.8" transform="rotate(-90 78.5 43.8)">17</text>
<text x="81" y="43.8" transform="rotate(-90 81 43.8)">15</text>
<text x="83.6" y="43.8" transform="rotate(-90 83.6 43.8)">13</text>
<text x="86.1" y="43.8" transform="rotate(-90 86.1 43.8)">11</text>
<text x="88.6" y="43.3" transform="rotate(-90 88.6 43.3)">9</text>
<text x="91.2" y="43.3" transform="rotate(-90 91.2 43.3)">7</text>
<text x="93.7" y="43.3" transform="rotate(-90 93.7 43.3)">5</text>
<text x="96.3" y="43.3" transform="rotate(-90 96.3 43.3)">3</text>
<text x="98.8" y="43.3" transform="rotate(-90 98.8 43.3)">1</text>
<text x="212.9" y="43.2">1</text>
<text x="225.6" y="45.7">4</text>
<text x="65.8" y="52.7" transform="rotate(-90 65.8 52.7)">28</text>
<text x="68.3" y="52.7" transform="rotate(-90 68.3 52.7)">26</text>
<text x="70.9" y="52.7" transform="rotate(-90 70.9 52.7)">24</text>
<text x="73.4" y="52.7" transform="rotate(-90 73.4 52.7)">22</text>
<text x="75.9" y="52.7" transform="rotate(-90 75.9 52.7)">20</text>
<text x="78.5" y="52.7" transform="rotate(-90 78.5 52.7)">18</text>
<text x="81" y="52.7" transform="rotate(-90 81 52.7)">16</text>
<text x="83.6" y="52.7" transform="rotate(-90 83.6 52.7)">14</text>
<text x="86.1" y="52.7" transform="rotate(-90 86.1 52.7)">12</text>
<text x="88.6" y="52.7" transform="rotate(-90 88.6 52.7)">10</text>
<text x="91.2" y="52.2" transform="rotate(-90 91.2 52.2)">8</text>
<text x="93.7" y="52.2" transform="rotate(-90 93.7 52.2)">6</text>
<text x="96.3" y="52.2" transform="rotate(-90 96.3 52.2)">4</text>
<text x="98.8" y="52.2" transform="rotate(-90 98.8 52.2)">2</text>
<text x="212.9" y="48.3">3</text>
<text x="216.9" y="52.2" transform="rotate(-90 216.9 52.2)">2</text>
<text x="238.3" y="76.7">3</text>
<text x="245.9" y="76.7">2</text>
<text x="65.8" y="80.6" transform="rotate(-90 65.8 80.6)">14</text>
<text x="68.3" y="80.6" transform="rotate(-90 68.3 80.6)">13</text>
<text x="70.9" y="80.6" transform="rotate(-90 70.9 80.6)">12</text>
<text x="73.4" y="80.6" transform="rotate(-90 73.4 80.6)">11</text>
<text x="75.9" y="80.6" transform="rotate(-90 75.9 80.6)">10</text>
<text x="78.5" y="80.1" transform="rotate(-90 78.5 80.1)">9</text>
<text x="81" y="80.1" transform="rotate(-90 81 80.1)">8</text>
<text x="83.6" y="80.1" transform="rotate(-90 83.6 80.1)">7</text>
<text x="86.1" y="80.1" transform="rotate(-90 86.1 80.1)">6</text>
<text x="88.6" y="80.1" transform="rotate(-90 88.6 80.1)">5</text>
<text x="91.2" y="80.1" transform="rotate(-90 91.2 80.1)">4</text>
<text x="93.7" y="80.1" transform="rotate(-90 93.7 80.1)">3</text>
<text x="96.3" y="80.1" transform="rotate(-90 96.3 80.1)">2</text>
<text x="98.8" y="80.1" transform="rotate(-90 98.8 80.1)">1</text>
<text x="216.9" y="83.9" transform="rotate(-90 216.9 83.9)">5</text>
<text x="244.1" y="80.4" transform="rotate(-90 244.1 80.4)">1</text>
<text x="19.2" y="88.9">1</text>
<text x="28.1" y="88.9">2</text>
<text x="56" y="88.9">1</text>
<text x="107.6" y="88.9">14</text>
<text x="135.5" y="88.9">28</text>
<text x="144.4" y="88.9">27</text>
<text x="212.9" y="86.4">1</text>
<text x="225.6" y="88.9">4</text>
<text x="19.2" y="91.4">3</text>
<text x="19.2" y="94">5</text>
<text x="28.1" y="91.4">4</text>
<text x="28.1" y="94">6</text>
<text x="56" y="91.4">2</text>
<text x="56" y="94">3</text>
<text x="107.6" y="94">12</text>
<text x="107.6" y="91.4">13</text>
<text x="135.5" y="94">24</text>
<text x="135.5" y="91.4">26</text>
<text x="144.4" y="94">23</text>
<text x="144.4" y="91.4">25</text>
<text x="212.9" y="91.4">3</text>
<text x="216.9" y="95.4" transform="rotate(-90 216.9 95.4)">2</text>
<text x="18.7" y="101.6">11</text>
<text x="19.2" y="96.5">7</text>
<text x="19.2" y="99.1">9</text>
<text x="27.6" y="99.1">10</text>
<text x="27.6" y="101.6">12</text>
<text x="28.1" y="96.5">8</text>
<text x="56" y="96.5">4</text>
<text x="56" y="99.1">5</text>
<text x="56" y="101.6">6</text>
<text x="107.6" y="99.1">10</text>
<text x="107.6" y="96.5">11</text>
<text x="108.1" y="101.6">9</text>
<text x="135.5" y="101.6">18</text>
<text x="135.5" y="99.1">20</text>
<text x="135.5" y="96.5">22</text>
<text x="144.4" y="101.6">17</text>
<text x="144.4" y="99.1">19</text>
<text x="144.4" y="96.5">21</text>
<text x="18.7" y="104.1">13</text>
<text x="18.7" y="106.7">15</text>
<text x="27.6" y="104.1">14</text>
<text x="27.6" y="106.7">16</text>
<text x="56" y="104.1">7</text>
<text x="56" y="106.7">8</text>
<text x="108.1" y="106.7">7</text>
<text x="108.1" y="104.1">8</text>
<text x="135.5" y="106.7">14</text>
<text x="135.5" y="104.1">16</text>
<text x="144.4" y="106.7">13</text>
<text x="144.4" y="104.1">15</text>
<text x="18.7" y="109.2">17</text>
<text x="18.7" y="111.8">19</text>
<text x="27.6" y="109.2">18</text>
<text x="27.6" y="111.8">20</text>
<text x="55.5" y="111.8">10</text>
<text x="56" y="109.2">9</text>
<text x="108.1" y="111.8">5</text>
<text x="108.1" y="109.2">6</text>
<text x="135.5" y="111.8">10</text>
<text x="135.5" y="109.2">12</text>
<text x="144.4" y="109.2">11</text>
<text x="144.9" y="111.8">9</text>
<text x="18.7" y="114.3">21</text>
<text x="18.7" y="116.8">23</text>
<text x="18.7" y="119.4">25</text>
<text x="27.6" y="114.3">22</text>
<text x="27.6" y="116.8">24</text>
<text x="27.6" y="119.4">26</text>
<text x="55.5" y="114.3">11</text>
<text x="55.5" y="116.8">12</text>
<text x="55.5" y="119.4">13</text>
<text x="108.1" y="119.4">2</text>
<text x="108.1" y="116.8">3</text>
<text x="108.1" y="114.3">4</text>
<text x="136" y="119.4">4</text>
<text x="136" y="116.8">6</text>
<text x="136" y="114.3">8</text>
<text x="144.9" y="119.4">3</text>
<text x="144.9" y="116.8">5</text>
<text x="144.9" y="114.3">7</text>
<text x="18.7" y="121.9">27</text>
<text x="27.6" y="121.9">28</text>
<text x="55.5" y="121.9">14</text>
<text x="108.1" y="121.9">1</text>
<text x="136" y="121.9">2</text>
<text x="144.9" y="121.9">1</text>
<text x="238.3" y="121.2">3</text>
<text x="244.1" y="124.9" transform="rotate(-90 244.1 124.9)">1</text>
<text x="245.9" y="121.2">2</text>
<text x="212.9" y="130.8">1</text>
<text x="216.9" y="128.4" transform="rotate(-90 216.9 128.4)">5</text>
<text x="65.8" y="132.2" transform="rotate(-90 65.8 132.2)">1</text>
<text x="68.3" y="132.2" transform="rotate(-90 68.3 132.2)">2</text>
<text x="70.9" y="132.2" transform="rotate(-90 70.9 132.2)">3</text>
<text x="73.4" y="132.2" transform="rotate(-90 73.4 132.2)">4</text>
<text x="75.9" y="132.2" transform="rotate(-90 75.9 132.2)">5</text>
<text x="78.5" y="132.2" transform="rotate(-90 78.5 132.2)">6</text>
<text x="81" y="132.2" transform="rotate(-90 81 132.2)">7</text>
<text x="83.6" y="132.2" transform="rotate(-90 83.6 132.2)">8</text>
<text x="86.1" y="132.2" transform="rotate(-90 86.1 132.2)">9</text>
<text x="88.6" y="132.7" transform="rotate(-90 88.6 132.7)">10</text>
<text x="91.2" y="132.7" transform="rotate(-90 91.2 132.7)">11</text>
<text x="93.7" y="132.7" transform="rotate(-90 93.7 132.7)">12</text>
<text x="96.3" y="132.7" transform="rotate(-90 96.3 132.7)">13</text>
<text x="98.8" y="132.7" transform="rotate(-90 98.8 132.7)">14</text>
<text x="212.9" y="135.9">3</text>
<text x="225.6" y="133.3">4</text>
<text x="133.5" y="143.5">1</text>
<text x="142.4" y="143.5">2</text>
<text x="216.9" y="139.8" transform="rotate(-90 216.9 139.8)">2</text>
<text x="133.5" y="146">3</text>
<text x="133.5" y="148.6">5</text>
<text x="142.4" y="146">4</text>
<text x="142.4" y="148.6">6</text>
<text x="133.5" y="151.1">7</text>
<text x="133.5" y="153.7">9</text>
<text x="141.9" y="153.7">10</text>
<text x="142.4" y="151.1">8</text>
<text x="65.8" y="160.1" transform="rotate(-90 65.8 160.1)">2</text>
<text x="68.3" y="160.1" transform="rotate(-90 68.3 160.1)">4</text>
<text x="70.9" y="160.1" transform="rotate(-90 70.9 160.1)">6</text>
<text x="73.4" y="160.1" transform="rotate(-90 73.4 160.1)">8</text>
<text x="75.9" y="160.6" transform="rotate(-90 75.9 160.6)">10</text>
<text x="78.5" y="160.6" transform="rotate(-90 78.5 160.6)">12</text>
<text x="81" y="160.6" transform="rotate(-90 81 160.6)">14</text>
<text x="83.6" y="160.6" transform="rotate(-90 83.6 160.6)">16</text>
<text x="86.1" y="160.6" transform="rotate(-90 86.1 160.6)">18</text>
<text x="88.6" y="160.6" transform="rotate(-90 88.6 160.6)">20</text>
<text x="91.2" y="160.6" transform="rotate(-90 91.2 160.6)">22</text>
<text x="93.7" y="160.6" transform="rotate(-90 93.7 160.6)">24</text>
<text x="96.3" y="160.6" transform="rotate(-90 96.3 160.6)">26</text>
<text x="98.8" y="160.6" transform="rotate(-90 98.8 160.6)">28</text>
<text x="133" y="156.2">11</text>
<text x="141.9" y="156.2">12</text>
<text x="65.8" y="169" transform="rotate(-90 65.8 169)">1</text>
<text x="68.3" y="169" transform="rotate(-90 68.3 169)">3</text>
<text x="70.9" y="169" transform="rotate(-90 70.9 169)">5</text>
<text x="73.4" y="169" transform="rotate(-90 73.4 169)">7</text>
<text x="75.9" y="169" transform="rotate(-90 75.9 169)">9</text>
<text x="78.5" y="169.5" transform="rotate(-90 78.5 169.5)">11</text>
<text x="81" y="169.5" transform="rotate(-90 81 169.5)">13</text>
<text x="83.6" y="169.5" transform="rotate(-90 83.6 169.5)">15</text>
<text x="86.1" y="169.5" transform="rotate(-90 86.1 169.5)">17</text>
<text x="88.6" y="169.5" transform="rotate(-90 88.6 169.5)">19</text>
<text x="91.2" y="169.5" transform="rotate(-90 91.2 169.5)">21</text>
<text x="93.7" y="169.5" transform="rotate(-90 93.7 169.5)">23</text>
<text x="96.3" y="169.5" transform="rotate(-90 96.3 169.5)">25</text>
<text x="98.8" y="169.5" transform="rotate(-90 98.8 169.5)">27</text>
<text x="133.5" y="170.2">1</text>
<text x="133.5" y="172.7">3</text>
<text x="142.4" y="170.2">2</text>
<text x="142.4" y="172.7">4</text>
<text x="133.5" y="175.3">5</text>
<text x="133.5" y="177.8">7</text>
<text x="142.4" y="175.3">6</text>
<text x="142.4" y="177.8">8</text>
<text x="82.7" y="185.4">4</text>
<text x="82.7" y="182.9">5</text>
<text x="82.7" y="180.3">6</text>
<text x="133" y="182.9">11</text>
<text x="133.5" y="180.3">9</text>
<text x="141.9" y="180.3">10</text>
<text x="141.9" y="182.9">12</text>
<text x="82.7" y="190.5">2</text>
<text x="82.7" y="188">3</text>
<text x="82.7" y="193">1</text>
</g>
<g font-size="1.8" fill="#0f0f0f">
<text x="271.8" y="31.6">VCCD</text>
<text x="162.8" y="43.1">VCCD_PDM</text>
<text x="65.7" y="73.9" transform="rotate(-90 65.7 73.9)">IO28</text>
<text x="68.2" y="73.9" transform="rotate(-90 68.2 73.9)">IO29</text>
<text x="70.8" y="74" transform="rotate(-90 70.8 74)">IO30</text>
<text x="73.3" y="74" transform="rotate(-90 73.3 74)">IO31</text>
<text x="75.9" y="73.9" transform="rotate(-90 75.9 73.9)">IO32</text>
<text x="78.4" y="73.9" transform="rotate(-90 78.4 73.9)">IO33</text>
<text x="86" y="75.2" transform="rotate(-90 86 75.2)">VCCD</text>
<text x="91.1" y="74" transform="rotate(-90 91.1 74)">IO34</text>
<text x="93.6" y="74" transform="rotate(-90 93.6 74)">IO35</text>
<text x="96.2" y="74.1" transform="rotate(-90 96.2 74.1)">IO36</text>
<text x="98.7" y="73.9" transform="rotate(-90 98.7 73.9)">IO37</text>
<text x="271.8" y="74.8">VCCD1</text>
<text x="44.4" y="88.8">IO27</text>
<text x="115.6" y="88.8">VCCD2</text>
<text x="161.8" y="86.3">VCCD1_PDM</text>
<text x="44.5" y="93.9">IO25</text>
<text x="44.6" y="91.3">IO26</text>
<text x="44.5" y="99">IO23</text>
<text x="44.5" y="96.4">IO24</text>
<text x="44.5" y="101.5">IO22</text>
<text x="115.6" y="96.4">~RST</text>
<text x="115.6" y="99">XCLK</text>
<text x="115.6" y="101.5">~CS</text>
<text x="44.4" y="104">IO21</text>
<text x="44.6" y="106.6">IO20</text>
<text x="115.6" y="104">VCCD</text>
<text x="115.7" y="106.6">D0</text>
<text x="44.4" y="109.1">IO19</text>
<text x="44.4" y="111.7">IO18</text>
<text x="115.6" y="111.7">GPIO</text>
<text x="115.6" y="109.1">D1</text>
<text x="44.4" y="119.3">IO15</text>
<text x="44.5" y="114.2">IO17</text>
<text x="44.5" y="116.7">IO16</text>
<text x="115.6" y="114.2">SCK</text>
<text x="271.8" y="119.3">VCCD2</text>
<text x="44.4" y="121.8">IO14</text>
<text x="115.6" y="121.8">VCCD1</text>
<text x="161.8" y="130.7">VCCD2_PDM</text>
<text x="65.7" y="139.9" transform="rotate(-90 65.7 139.9)">IO13</text>
<text x="68.2" y="139.8" transform="rotate(-90 68.2 139.8)">IO12</text>
<text x="70.8" y="139.9" transform="rotate(-90 70.8 139.9)">IO11</text>
<text x="73.3" y="139.9" transform="rotate(-90 73.3 139.9)">IO10</text>
<text x="75.9" y="139.9" transform="rotate(-90 75.9 139.9)">IO9</text>
<text x="78.4" y="139.9" transform="rotate(-90 78.4 139.9)">IO8</text>
<text x="80.9" y="139.9" transform="rotate(-90 80.9 139.9)">IO7</text>
<text x="83.5" y="139.8" transform="rotate(-90 83.5 139.8)">IO6</text>
<text x="86" y="139.9" transform="rotate(-90 86 139.9)">IO5</text>
<text x="88.6" y="139.9" transform="rotate(-90 88.6 139.9)">IO4</text>
<text x="91.1" y="139.9" transform="rotate(-90 91.1 139.9)">IO3</text>
<text x="93.6" y="139.9" transform="rotate(-90 93.6 139.9)">IO2</text>
<text x="96.2" y="139.9" transform="rotate(-90 96.2 139.9)">IO1</text>
<text x="98.7" y="139.9" transform="rotate(-90 98.7 139.9)">IO0</text>
<text x="118.4" y="148.5">XCLK</text>
<text x="156.2" y="148.5">~RST</text>
<text x="119.5" y="153.6">SCK</text>
<text x="120.9" y="151">D0</text>
<text x="156.2" y="151">~CS</text>
<text x="156.2" y="153.6">D1</text>
<text x="113.3" y="156.1">VCCD_PDM</text>
<text x="156.2" y="156.1">GPIO</text>
<text x="112.3" y="175.2">VCCD2_PDM</text>
<text x="118.5" y="177.7">USR1</text>
<text x="156.2" y="177.7">USR0</text>
<text x="156.2" y="175.2">VCCD1_PDM</text>
<text x="85.1" y="180.2">USR5</text>
<text x="85.1" y="185.3">USR3</text>
<text x="85.1" y="182.8">USR4</text>
<text x="118.5" y="180.2">USR3</text>
<text x="118.5" y="182.8">USR5</text>
<text x="156.2" y="182.8">USR4</text>
<text x="156.2" y="180.2">USR2</text>
<text x="85.1" y="190.4">USR1</text>
<text x="85.1" y="187.9">USR2</text>
<text x="85.1" y="192.9">USR0</text>
</g>
<g font-size="1.8" fill="#0000c2">
<text x="47" y="183.3">6 USER IOS TO SELECT PINS</text>
<text x="47" y="185.3">TO SEND TO ICEBREAKER</text>
</g>
</svg>
